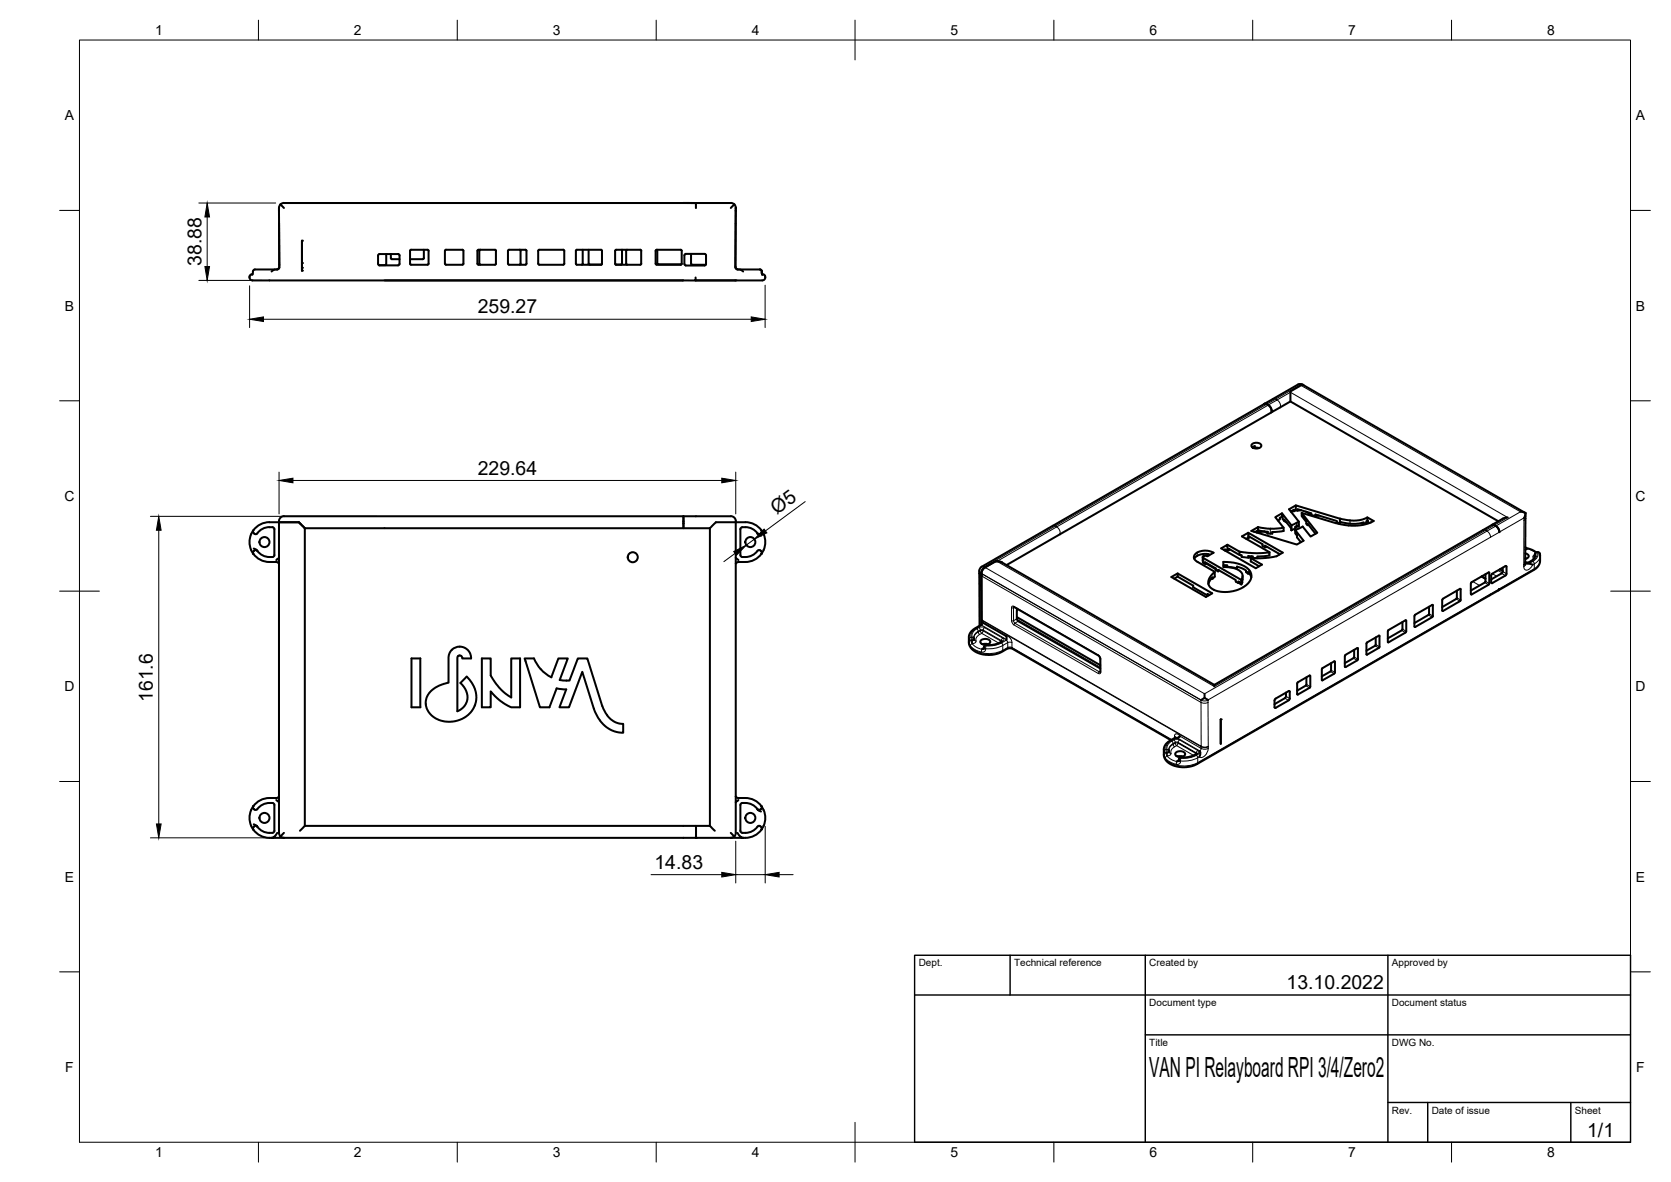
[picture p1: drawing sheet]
<svg xmlns="http://www.w3.org/2000/svg" width="420mm" height="297mm" viewBox="0 0 420 297" stroke-linecap="round" stroke-linejoin="round" font-family="sans-serif">
<!-- layer: Sichtbar -->
<g fill="none" stroke="#000" stroke-width=".51">
<path d="M70.1 53h.1M70.1 52.3v.7M70.1 53l.1 14.2-.3 .5-1 .1-.6 .4M70.2 56v10.7M70.5 51.4l-.4 .9M70.5 51.4l.9 .9M71.4 51h100.5M71.4 51l-.9 .4M171.9 51h3.1M175 51v1.3M175 51h8.7M183.8 51l.9 .4"/>
<path d="M184.6 51.4l-.9 .9M184.7 51.4l.3 .9M185 53l-.1 14.2 .3 .5 1 .1 .7 .4M185 53l-.1 14M185 52.3v.7M185 52.3h.1M185 53h.1M63.5 69a.79 .79 0 0 0-.7 1 .79 .79 0 0 0 1.1 .5h107.8M69.2 67.7h-4.7a.77 .77 0 0 0-.9 1l-.2 .3M70.2 67l-.2 .5-.5 .2M75.9 60.5v7.5M95.1 64.2v2.1"/>
<path d="M95.4 63.8h4.7M95.5 63.8l-.4 .4M96.8 70.5h74.9M97.1 63.8l-.1 2.7-1.8 .1M98.3 63.8v1.2l2.2 .1M100.1 63.8l.4 .4v2.1l-.2 .3-4.8 .1-.4-.4M103.1 63l.2-.2h4.2l.3 .2M103.1 63v3.3l.2 .2 4.4-.1 .1-3.4M103.1 65.1h3.2M106.6 62.8v2.1l-.3 .2M111.9 63l.1 3.4 4.3 .1 .2-.2v-3.3M111.9 63l.2-.2h4.2l.2 .2"/>
<path d="M120 63l.1 3.3 .2 .2 4.3-.1 .1-3.4M120.1 63l.2-.2h4.2l.2 .2M120.5 63v3.3M120.5 66.3l.3 .2M120.8 62.8l-.3 .2M127.7 63v3.3l.3 .2 4.3-.1 .1-3.4M127.7 63l.3-.2h4.1l.3 .2M130.7 62.8l.2 .2M130.9 63v3.3l-.2 .2M135.3 63v3.3l.3 .2 6.2-.1 .1-3.4M135.3 63l.3-.2h6l.3 .2M144.8 63l.1 3.4 6.4 .1"/>
<path d="M144.8 63l.2-.2h6.1l.3 .2M146.5 62.8v3.5l-.2 .2M148 62.8v3.4M148 66.2l.3 .3M151.4 63v3.3l-.3 .2M154.7 63v3.3M154.7 66.3l.2 .2M154.9 62.8h6.1l.2 .2M154.9 62.8l-.2 .2M156.4 62.8v3.4l-.2 .3M157.4 63l.1 3.3 .2 .2M157.7 62.8l-.2 .2"/>
<path d="M161.2 63v3.4l-6.4 .1M164.8 63v3.3M164.9 66.3l.2 .2M165.1 62.8h6.1l.2 .2M165.1 62.8l-.2 .2M165.3 62.8v3.4l.2 .2M165.5 66.4h5.9M171.4 63l-.1 3.4-6.2 .1M172.1 64l.3-.2 4.9 .1 .2 .3v2.3l-.4 .2h-4.8l-.2-.4zM173.8 63.8v2.6l3.7 .1M174.9 69.7v.8h-3.2M184.9 67l.3 .5 .5 .2"/>
<path d="M186 67.7h5.1l.2 .1 .3 .4M191.5 68.2l.2 .8M191.6 68.5l.1 .5M191.6 68.2l.1 .8M191.7 69a.8 .8 0 0 1 .7 1 .8 .8 0 0 1-1.1 .5h-16.4h10M327.1 96.8l-2.6 1.6v2.2M327.7 96.8l-.8-.3-.6 .2-8.4 4.8M327.7 96.8l55.8 32.1M327.7 96.8h-.6M314.7 111.7a1.54 1.54 0 0 1 2.5 .3 1.45 1.45 0 0 1-2.6 0zM314.9 112.4l.6-.3v.5M315.1 112.3l.4 .3"/>
<path d="M315.5 112.5l1.1 .1M317.8 101.5h.7M317.9 101.5l-71 40.9M317.9 101.5h.4l.6 .3M318.9 101.8l.5 .5 .3 1M318.9 101.8l.6 .6 .2 .9M319.7 103.6l-66.6 38.4M324.5 100.8l-4.8 2.8v-.3M324.5 100.9l52.2 30.1M63.7 139.2a5.7 5.7 0 0 0 5.8 2l.3 .1 .3 .4M63.7 133.3l-.3 .5a5.1 5.1 0 0 0-.2 4.6l.5 .8M63.8 137.8l.9 .6"/>
<path d="M64.7 138.4a3.6 3.6 0 0 0 4.2 1.3l.1-.2M64.7 138.4a.63 .63 0 0 0-.8 0 .63 .63 0 0 0-.2 .8M67.7 131.2h7.4M67.7 132.5l1.1 .1 .2 .4M67.7 132.5a4.7 4.7 0 0 0-3.3 1.7l-.4-.1a.59 .59 0 0 1-.3-.8M67.7 131.2l-1.9 .4-1.2 .7-.9 1M69 133v6.5M70.1 131.2h5M75.1 131.2l1.5 1.5M75.6 131.7h.1M76.6 132.7h101.9M76.6 132.7v74.8"/>
<path d="M96.7 132.7h.1M171.8 129.7l.1 1.8M171.8 132.7h.1M171.9 131.5l-.1 1.2M178.5 132.7v74.8M187.4 131.2h-7.4l-1.5 1.5M187.4 132.5l-1 .1-.2 .4v6.5l.2 .4 1 .1M187.4 132.5a4.7 4.7 0 0 1 3.4 1.7h.4a.56 .56 0 0 0 .3-.9l.5 1M187.4 131.2l2 .4 1.1 .7 1 1M190.4 134.1l.9 .5M191.5 139.2a.63 .63 0 0 0-.2-.8 .63 .63 0 0 0-.8 0l-1.4 1.2-1.7 .4M191.5 139.2l-1 .9-1.1 .7-2 .4"/>
<path d="M192 138.2l-.5 1M192 134.3l.4 1.6v1.2l-.4 1.1M300.2 140l.1 .5 .5 .5 4.6 2.7M302.4 140l.3 .3 9.4 5.4M302.6 139.8l.6-.1 .4 .1 1.5-.9-1.8-.5-1.2 .1-.9 .3a1.55 1.55 0 0 0-1 1.2M302.6 139.8l-.2 .2M303.9 139.6v-.3l-.1-.1-1.8 .1a2.68 2.68 0 0 0-1.7 1.1M307.9 138.3l.2-.3v.4M308.6 138.1v-1.2l-1.5 .9 8.6 5 1.6-.9-2.8-1.6M308.6 136.9l3.1 1.7M308.9 138.3l-.3-.2-.5 .3M308.9 138.3v-.4l2.8 1.6"/>
<path d="M309.1 138l-.2 .3M311.7 138.6l4.1 .4 3.4-.2v.8l-3.1 .2v.5l-.9-.1a1.49 1.49 0 0 0-1.5-.1l-1.5-.2v-.4h-.5zM313.9 135.1v-1.2l8.6 5-1.5 .9-1.1 .2-2.8 .3h-2.6v.8l2 1.3M313.9 133.9l-1.6 .9 6.9 4M314 135.2v-.4l3.5 2v.4l.6 .3h.5M314.1 134.9l-.1 .3-.6 .2M314.7 139.8v.2M315.6 133.7l.5-.3v.4M316.3 132.5l-1.7 .9 11.5 3.4 1.7-.9-2.1-2.7v.8l.4 .6v.4l1 1.3M316.3 133.7l-.3 .1M316.3 132.5v1.2M316.3 133.7h.3"/>
<path d="M316.3 132.5l3.1 .4M316.6 133.7v-.4l2.2 .3v.5M317.9 133.6l-1.3 .1M317.9 133.6l.9 .5M318.1 137.5v-.4l3.5 2v.3M318.8 134.1h.6M319.4 134.1h.5M322.3 129.8l-.5 .3v.4l-.5 .3M322.3 129l-1.6 1 2 2.6v.8M322.8 133.4l-2.9 .3v.4M322.8 132.6l-3.4 .3M322.9 130.9v-.4l1.8 2.3v.5"/>
<path d="M323.5 131.3l-1-.9-.2-1.4 2.4 3v1.3M325.4 128.5v-.4l-.8 .4M325.7 132.8l-1 .4M325.8 127l-1.7 1 2.5 3.1v1.2l-.7 .1-.2 .4M325.8 128.2v-1.2l11.1 3.4v.8M325.9 132.3v.1M326 131.4l-1.3 .6M326.2 128.3v-.4l3.5 1.1v.4M326.6 131.9l-.9 .5v.4M326.6 131.1l-.6 .3M327.2 128.2h-1.4l-1.2 .4M327.3 128.9l8.6 2.6"/>
<path d="M328.3 128.6l1.4 .8 1.1 .3 .8-.1M328.8 132v-.4l2 2.5M329.1 131.9l-.3 .1-.3-.4v-.4l-1.2-1.5v-.8l3.9 5-1.7 .9-1.9-2.5-1.9 .9M330.8 129.7v-.4l5.4 1.6v.4l.6 .3 .2-.4M330.8 129.3v.4M335.9 131.5l3.3 .6h2.1l2.4-.4 1.7-.8-1.6-.9v.8l.4 .7M336.9 131.2l-.1 .4M336.9 130.3l2.6 .5M336.9 131.1l2.6 .5M339.4 131.6h2.2l1.3-.3v.4M343.8 130.8l-.3 .2v.4l-.3 .2-.3 .1-.4-.3M343.8 130l-1.8 .7-2.6 .1"/>
<path d="M344.6 131.3h.1M375.1 132h.7M375.2 131.9l.6 .1M375.8 132l.3 .2M376.1 132.2l.5 .5 .4 1M377 133.7h.1M377.9 130.3l-72.6 41.8M379.1 130l-1.2 .3M382.3 128.6l1.3 .3M383.5 137.5l2 .8 .7 .5M383.5 139.1a.71 .71 0 0 1 .9 .7 .71 .71 0 0 1-.9 .7M383.6 128.9l-.1 13"/>
<path d="M383.6 128.9l-.4 1.3M383.9 138l-.4 .1M386 139.7l-.3 .6-.6 .6-.9 .5-.7-.2M386.4 138.8a.77 .77 0 0 1 .8 .9l-.1 2-1 1.2-9.3 5.4M386.4 138.8a.6 .6 0 0 0-.5 .7M70.1 140.2l-.6 .5M185 140.2l.7 .5M187.4 141.2l-1.9 .1-.5 .4M246.2 144.1h.1M246.8 144.7v11.9l-.2 .5-2.3 1.4-.6 1v2.4l.4 .9 .5 .5 1.8 1 2.4 .3 2.3-.4 2.3-1.2h1.1l39.9 23M246.8 144.1v.6M246.8 144.7v11.7l6.2 3.5v1"/>
<path d="M246.8 144.7h.1M246.9 142.4l-.5 .5-.2 .6 .1 13.8M247.7 142.6l-.7 .6-.2 .9M247.7 142.6l-.5 .5-.4 1M250.3 141.1l-2.6 1.5M250.3 141.1h.4M250.7 141l1.2 .3 53.4 30.8M250.7 141l1.2 .3M254.9 152.5l21.4 12.3 .3 .6v3.5M255.7 153.5v2M255.7 155.1l20.9 12.1M255.7 155.5l.3 .6 20.6 11.9"/>
<path d="M255.7 153v.5M296.1 144.1l-1.6 .9 8.7 5 1.6-.9-8.7-5v.8l3.9 2.3v.4l3.6 2h.4M296.1 144.9l-.8 .5M302.4 140l.1 1.4 .5 .3h.4l2.3 1.4M303 141.7v-.4l2.7 1.5v.5l.6 .3 .2-.3M303.4 141.5v.2M304.1 149.5l-.5-.3v.4M304.5 145.5l.4-.1 .5-.5v-1.2l-1.3 1.5-.3 1.4 .3 .7 .4 .5 1.8 .8 1.8 .2 2-.2 1.7-.6 1.3-.8 .9-.8 .5-.8 .2-1-.2-.8-.6-.8-.9-.7-2.7-.9-2.7-.2v1.3l2.6 .3 1 .3 .8 .6 .4 .9-.3 1.1v1.2M304.9 145.4v-.4l-.8 1.1-.3 .7M306.3 143.6v-.4l4.4 2.6v.4l1.4 .7 .3-.5v-1.7M307.6 142l1 .1v.4l2.4 .3v-.4l.7 .2 1.6 .8v.4l.5 .4 .3-.1M311.3 146.5v-.4l.8 .4"/>
<path d="M311.5 146.2v.3M313.8 144.2v-.5l.6 .7 .2 .7M313.9 140.2v-.5l1.1 .1v.4M349.1 158.3l4.4-2.4v2.9l-4.5 2.6v-2.8zM352.6 156.3v2l-3.6 2.1M355.6 154.8l.1 2.6 .1 .1M359.2 154.5l-3.6 2.1M359.3 152.5v1.7l-.1 .3M360.3 152.1v2.7M360.3 152.1l-.2-.1-4.3 2.5-.1 .3M360.3 154.8l-.2 .3-4.3 2.5M362.6 150.8l.1 2.6 .1 .1"/>
<path d="M362.7 150.8l.1-.3 4.4-2.5v2.9l-4.4 2.7M366.3 148.4v1.8M366.3 150.2l-.2 .3-3.5 2.1M369.8 146.6v2.7M369.9 149.3l.1 .1M372.5 144.9l1 .5M373.5 144.3v1.9l-3.7 2.2M374.3 143.9l-4.3 2.4-.1 .3M374.3 146.9l-4.3 2.5M374.3 143.8l.2 .1v2.7l-.2 .3M376.9 148h.1M376.9 148l-.1 .4-76.3 43.8-2.2 .6-1.9-.1-2.1-.6-1.2-1.1-.5-1.1v-1.8l.3-.7 .7-.9 1.9-1.2"/>
<path d="M377.1 143.1l.7 .4M377.8 142.7l-.1 1.3-2.8 1.6M378.8 142.4l-.3-.1-3.4 2-.1 2.2h.2l3.5-2 .1-2.1M383.5 141.6l1.9 .3M383.5 140.3l.3 .1M103.5 165.5h2.2v12.2h-2.2zM113.5 163.4a2.9 2.9 0 0 1 2.6-.9l.9 .4 .6 .5 .6 .9 .2 1.2h-2.2l-.2-.6-.3-.2-.5 .2-.2 .2v13.6l1.6-1.1 .9-1.6v-1.2l-.2-1.1-.6-1-.9-1.1 1.5-1.6 1.4 1.6 .7 1.5 .4 1.7-.2 1.7-.9 2.1-1.7 1.6-2 .9-2.4 .3-2.3-.5-1.8-1.1-1.1-1.6-.4-1.7 .4-1.6 1.2-1.5 1.8-1.1 2.4-.7v-6.5l.2-.9zM121.2 165.5h2.2v4.2l2.2 3.2 1.4 1.3 1.5 1.1v-9.8h2.3v12.2h-2.3l-.7-.3-2.2-1.4-2.2-2.3v4h-2.2zM140 173l2.4 .3-1.7 4.4h2.4l3.3-8.9 2.9 9.3a9.9 9.9 0 0 0 2.8 4.4l2.3 1.3 2.3 .3v-2.2l-1.3-.2-1.3-.5a6.8 6.8 0 0 1-2.7-3.8M140.7 170.9l2.1-5.4h-2.4l-1.8 4.7a9.2 9.2 0 0 1-4.3-4.7h-2.4l3.9 12.2h2.4l1.8-4.7M140.7 170.9l2.5 .1 2.1-5.5h2.4l3.7 11.9M244.9 160.2v.6"/>
<path d="M246.6 161a1.54 1.54 0 0 1 2.4 .3 1.45 1.45 0 0 1-2.5 0zM247.1 161.9h1.3M247.4 162.9l-.4 .1M247.4 162.7v.3M247.4 162.6v.1M247.4 162.5v.1M251.8 161.2h.1M251.9 161.1l-1.3 .7-1.2 .3h-1.7l-.2 .4M302.9 174.4v1M302.9 175.4l.9 .5M302.9 175.4l-.9 .5M305.3 172.1v.4"/>
<path d="M320.5 177.7l.3 .2M323.1 175.5l-2.6 1.5M323.3 174.1v.9l-.2 .4M324.3 175.5l-.1-1.9-3.6 2.1-.1 2M324.3 175.5l-.3 .5-3.3 1.9M326.2 171.8l.1-.3 3.1-1.7v2.9l-3.2 1.9v-2.8M328.5 170.2l-.1 2-2.2 1.4M334.7 166.7l-.1 1.9-2.2 1.4M335.7 166.3l-.2-.1-3 1.7-.1 .3M335.7 166.3l-.1 2.8-3.2 1.9v-2.8M338.1 164.9v2.6M340.5 165.1l-.2 .3-2.2 1.3"/>
<path d="M340.5 163.3v1.8M341.4 163v2.8l-3.1 1.8-.1-.1M341.5 163l-.2-.1-3 1.7-.1 .3M343.7 161.4l3.1-1.7v3l-3.1 1.8M343.8 161.4l-.2 .3v2.7l.2 .1M345.7 162.3l-2.1 1.2M345.9 160.2v1.8l-.2 .3M293.9 188.4v.2M293.9 188.6v.4M295.6 189.2a1.54 1.54 0 0 1 2.4 .3 1.45 1.45 0 0 1-2.5 0zM296.1 190.1h1.3M296.4 191.1l-.4 .1"/>
<path d="M296.4 191v.2M296.7 185l-.5 .4h-.5M297 190.3l-.4 .2-.2 .4M300.8 189.4h.1M301 189.3l-1.9 .9-2.1 .1M301.7 188.7l.1 .7-.3 .8M306.9 180.8v6.1M63.7 202.6l-.3 .5a4.9 4.9 0 0 0-.2 4.6l.4 .6a4.3 4.3 0 0 0 4.1 2.3h.6M63.8 207.1l.9 .6M64.7 207.7l.8 .9 1.1 .5 1.9 .2M64.7 207.7a.63 .63 0 0 0-.8 0 .63 .63 0 0 0-.2 .8M69 202.3v6.5"/>
<path d="M69 202.3l-.1-.3a3.8 3.8 0 0 0-4.4 1.5l-.5-.1a.56 .56 0 0 1-.3-.8M69 208.8l-.2 .4-.3 .1M69.5 201l.6 .6M69.7 209.3l-.8 1-.6 .3h3.1M70.1 200.1l-.6 .4a5.9 5.9 0 0 0-5.8 2.1M70.5 210.2l-.4-.9v-78.3a1.23 1.23 0 0 1 1.3-1.3h112.4a1.23 1.23 0 0 1 1.2 1.3v78.3l-.4 .9M70.5 210.2l.9 .4M71.4 209.3l-.9 .9M71.4 210.6h112.3M76.6 207.5l-1.2 1.3M76.6 207.5h101.9M175 207.5v1.3"/>
<path d="M175 207.5h.1M175 209.3v1.3M175 208.8v.5M178.5 207.5l1.2 1.3M183.7 209.3l.9 .9M184.6 210.2l-.8 .4M185 200.1l.5 .4h1.9M185.4 209.3l.8 1 .7 .3h-3.2M185.7 201l-.7 .6M186.2 208.8v.2l.5 .3M186.6 209.3h.8M186.9 210.6h.5"/>
<path d="M187.4 201.8l-1 .1-.2 .4v6.5M187.4 201.8l1.7 .4 1.4 1.1M187.4 200.5l2 .4 1.1 .7 1 1M190.4 203.4l.9 .5M190.5 203.3l.3 .2 .4-.1M191.5 202.6l.5 1M191.5 208.5a.64 .64 0 0 0-.2-.8 .64 .64 0 0 0-.8 0 3.7 3.7 0 0 1-3.1 1.6M191.5 202.6a.58 .58 0 0 1-.3 .9M191.5 208.5l-1 1-1.1 .6-2 .5M192 207.5l-.5 1M192 203.6l.4 1.7v1.1l-.4 1.1"/>
<circle cx="66.5" cy="136.2" r="1.26"/>
<circle cx="188.7" cy="136.2" r="1.26"/>
<circle cx="159.1" cy="140" r="1.26"/>
<circle cx="66.5" cy="205.5" r="1.26"/>
<circle cx="188.7" cy="205.5" r="1.26"/>
</g>
<g fill="#000">
<circle cx="75.9" cy="65.2" r=".25"/>
<circle cx="75.9" cy="68" r=".25"/>
<circle cx="75.9" cy="60.5" r=".25"/>
<circle cx="75.9" cy="67.3" r=".25"/>
<circle cx="75.9" cy="66.1" r=".25"/>
<circle cx="184.9" cy="70.5" r=".25"/>
<circle cx="319.7" cy="103.3" r=".25"/>
<circle cx="313" cy="135.2" r=".25"/>
<circle cx="306.9" cy="180.8" r=".25"/>
<circle cx="306.9" cy="186.9" r=".25"/>
<circle cx="175" cy="210.6" r=".25"/>
</g>
<!-- layer: Sichtbar schmal -->
<g fill="none" stroke="#000" stroke-width=".25">
<path d="M326.3 96.7h.6M326.9 96.7l55.4 31.9-8.4 4.9M326.9 96.7l-6.2 3.6M327.6 96.7h-.7M320.1 100.2l.7 .1M321.1 100.5l3.4-1.9 54.6 31.5-3.3 1.9M321.1 100.5l.7 .8 .1 1.1M264.7 132.1l.6 .1-17.8 10.3 55.4 31.9 71-40.9M265.3 132.2l55.4-31.9 .4 .2-55.4 31.9zM265.7 132.4l-15 8.7 54.6 31.4 68.2-39.3h-.6M265.7 132.4a1.71 1.71 0 0 1 .8 1.9M300.2 140h.1"/>
<path d="M301 138.9v.8M319.4 132.9v1.2M326 131.4v.8M339.4 130.8v.8M343.8 130.9l.2 .1M372.9 133.2h.1M373.9 133.5l.5 .5 .4 1M374.8 135l-71.1 40.9 .1 11.6M375.8 132l-2.3 1.3 .4 .2M377 133.7l-2.2 1.3M383.2 130.2v.6M383.2 130.8l-.1 11.6"/>
<path d="M383.2 130.2l-6.2 3.5M383.5 137.8l.4 .2v-.1M383.5 137.6l.4 .3M383.6 129.7l-.4 .5M383.6 130.3l-.4 .5M383.6 130.3h.1M383.9 137.9l1.5 .5 .7 .5M384 137.8l-.1 .1M385.5 140l-.1 .7M385.9 139.5l-.4 .5M385.9 139.4l-.4 .3v.3M386 139.3h.1"/>
<path d="M386 139.5h.1M386 139.3v.2M386 139.3v.4M386 139.5v.2M386.4 138.8h.1M386.4 138.8l-.4 .5M386.4 138.8a1.92 1.92 0 0 1-1.1 2.2M386.7 138.8h.1M386.7 138.8l-.3 .1M386.7 138.8l.5 .3M386.7 138.8a2.04 2.04 0 0 1-1.3 2.3l.4 .6M387.3 139.7a2.42 2.42 0 0 1-1.5 2"/>
<path d="M245.2 157.9h.2M245.4 157.9l-.4 .3a1.88 1.88 0 0 0-.8 1.9M245.6 158l.4 .6M245.6 158l-.4 .3a1.78 1.78 0 0 0-.8 1.8l.5 .3M246 158.6l-1 .9-.1 .7M246 158.8l-.9 .8-.2 .6M246 158.6v.2M246 158.8l.3 .6M246.1 157.7l-.5 .3M246.2 144.1l.4 .5zM246.3 146.7l.1 .4 .4 .1M246.3 146.7h.1"/>
<path d="M246.5 158.3v.2M246.5 158.3l-.5 .3M246.5 158.5l-.5 .3M246.5 158.3h.7M246.5 158.5h.7M246.5 158.5l.4 .6M246.6 157.1h.2M246.6 144.6h.1M246.6 144.6l.2 .1-.2-.1v2.5l-.3-.5M246.8 144.7l55.2 31.8v11l-55.2-31.7M246.8 144.2l55.2 31.7zM246.8 147.3l-.2-.1 .1 9.8"/>
<path d="M246.8 144.1l-.2-.1v.6M246.8 155.9l55.2 31.8v-.2l1.1 .2 .7-.2M246.8 157.1l6.2 3.6M246.8 157.1l-1.4 .8M246.8 159.2l-.5 .3a1.53 1.53 0 0 0-.9 1.6M246.8 159.2l4.3 2.4M246.9 142.4l.6 .1-.7 .8-.2 .7-.4-.5M247.2 156.5l-.4 .6M247.2 158.5l4.6 2.7v-.2M247.2 158.3v.2M247.2 158.3l4.6 2.7M247.2 158.5l-.3 .6"/>
<path d="M247.5 157.7l4.6 2.7M247.6 157.7l-.4 .6M247.6 157.7l-.7-.2-.8 .2 .4 .6M253 159.9l.7 .2 .6 .6 .1 2M254.3 152.7l.1 3.3h.5M254.4 156l.1 .6 .5 .4M254.8 152.7v3.3M254.8 152.7h-.5M254.8 156l.4 .6-.3 .4M254.9 152.4l21.3 12.2 .4 .4 .2 .6M254.9 152.5l-.1 .2M254.9 152.4l-.4-.1-.2 .4"/>
<path d="M254.9 152.4l.1 .1M255 157l21.2 12.3M255.1 152.6l-.3 .1M255.7 155.5l-.9 .5M255.7 155.6l20.9 12.1M256 156.1l-.8 .5 21.2 12.2M302.7 140.3v1.2M314.2 143.3v.9M346.7 159.8l.2 .1M352.4 158.4l1 .6M352.6 158.1l1 .6M353.4 155.9l.2 .1"/>
<path d="M355.6 157.5l.2 .1M359.2 154.5l.9 .6M359.3 154.2l1 .6M360.1 152l.2 .1M362.6 153.4l.2 .2M366.1 150.5l1 .6M366.3 150.2l1 .6M367.1 148l.2 .1M369.8 149.3l.2 .1M370.3 146.1l1.7 1M373.3 146.4l1 .5M373.5 146.1l1 .5"/>
<path d="M374.3 143.9l.2 .1M374.7 149.3l-73.5 42.4M374.7 149.3l-.1 .3M374.9 146.4l.3 .1M375.2 144.2l1.1 .6M376.6 143.3l1.1 .7M376.9 148l-2.2 1.3M377.6 144.1l.9 .5M377.8 143.6l1 .6M378.5 142.3l.3 .1M383.5 141.9l-.4 .5M383.5 141.3l-.4 .5"/>
<path d="M383.5 141.5l-.4 .5M383.5 141.5h.1M383.5 141.2l.1 .1M384.7 141.3l-1.2 .1M385 141h.3l-.8 .3M385.4 141.1l-1 .6M385.8 141.7l-.4 .2-.8 1a.81 .81 0 0 1-.9 .4 .81 .81 0 0 1-.6-.9M385.8 142.9l-8.9 5.1M385.8 141.7v1.2M385.8 142.9l-.2 .3M387.3 140.9a2.42 2.42 0 0 1-1.5 2M243.6 160.2l.1 .4"/>
<path d="M243.6 161.4a3.8 3.8 0 0 0 3.8 2.8l2.9-.1 1.9-.7M243.7 160.8l.3 1.5M243.7 160.6v.2M243.7 160.6l.5 .3M243.7 160.8l.5 .2M244.2 160.2a.46 .46 0 0 1 .3 .6M244.2 160.2v.7M244.2 160.1l-.5 .5M244.2 161.1l.2 .6M244.2 160.9v.2M244.2 160.9h.3M244.4 161.7h.1"/>
<path d="M244.4 161.7l1 .9 1.5 .6-.2 .6M244.4 161.8l-.4 .5M244.5 160.9v.1M244.5 161l-.3 .1M244.5 161v.7M244.9 160.5l-.4 .3M244.9 160.8l-.4 .2M244.9 160.8l.5 .3M245.4 161.1l-.2 .4-.7 .2M247.4 163l-.5 .2 .5-.3 .4 .3M247.9 162.3l-.1 .7-.4-.3M247.9 162.3l-.5 .3"/>
<path d="M247.9 162.2v.1M247.9 162.2l-.4 .3M248 162.1l-.1 .1M251.4 161.4l.2 .1M251.6 161.5l-1.7 .6-2 .1M251.8 161.6l1.2-.7 .3 .3 .1 .3-1.3 .7M251.8 161l.1 .1M251.9 161.2h.2M252.1 161.2l-.5 .3M252.1 162.2v1.2M252.1 160.4l-.3 .6M252.1 163.4l-.1 .4"/>
<path d="M252.2 162.2l-1.7 .6-2.7 .2-.2 .7-.7 .2a4.9 4.9 0 0 1-2.9-1.6M252.2 162.2l-.4-.6-2.1 .7h-1.8M252.2 160.3l.3 .5-.3 .4M253.4 162.7l.5-.1 .6 .1M253.4 162.7l-.2 .4M254.4 162.7l40.2 23.2M254.5 162.7l.1 .4M254.5 161.5l-.6-.1-.5 .1v1.2l-1.3 .7M276.2 164.6v.2M276.4 168.8l-.2 .4M276.4 168.8h.3M276.6 165.5l.2 .1"/>
<path d="M276.7 168.7l-.3 .1M276.7 168.8l.1 .1M276.8 165.7v3.2M276.8 168.9l-.2 .4-.4-.1M303.8 175.9l-.7 .2-1.1-.2v.6l1.1 .2 .7-.2M320.5 177.7l.2 .2M323.1 175.5l.9 .5M323.3 175l1 .5M324 173.7l.3 .1M326.2 174.4l.1 .1M328.3 172.3l1 .6M328.5 172l1 .6"/>
<path d="M329.3 169.8l.2 .1M332.4 170.9l.1 .1M334.5 168.7l1 .6M334.7 168.4l1 .6M335.5 166.2l.2 .1M338.1 167.5l.2 .1M340.3 165.4l1 .6M340.5 165.1l.9 .6M341.3 162.9l.1 .1M343.6 164.4l.1 .1M345.7 162.3l1 .5M345.9 162l1 .5"/>
<path d="M349 161.3l.1 .1M292.6 189.6a3.8 3.8 0 0 0 3.8 2.8l2.9-.1 1.9-.6M292.6 188.4l.1 .4M292.7 189l.3 1.5M292.7 188.8v.2M292.7 189l.5 .3M293 190.5l1.1 .9 1.7 .7M293.2 188.4v.7l-.5-.3M293.2 188.4l-.5 .4M293.2 189.1h.3v.2h-.3zM293.2 189.3l.1 .4 .2 .3-.5 .5M293.5 190l1 .8 1.4 .6"/>
<path d="M293.9 188.6l-.5-.2 .1 .6 .4-.2M293.9 189l.5 .3M294.2 186.1h.2M294.5 186.1l-.5 .4a1.88 1.88 0 0 0-.8 1.9M294.6 186.2l.4 .6-.9 .9-.2 .7M294.6 186.2l-.4 .3a1.77 1.77 0 0 0-.8 1.9h-.2M295 187.1l.3 .6a1.72 1.72 0 0 0-.9 1.9l-.9 .4v-.7l.4-.3M295 187.1l-.9 .8-.2 .6M295.1 185.9l.8-.1 .7 .1M295.1 185.9l-.5 .4M295.2 185.9l.3 .7M295.3 185.5l.1-.8 .6-.3 6 3.7v-.4"/>
<path d="M295.3 187.7l.5-.3 4.3 2.4M295.3 185l.2 .3M295.4 185.4h.3l-1.3 .7M295.5 186.5h.7M295.5 186.5v.3l-.5 .3M295.5 186.5l-.5 .4v.2M295.9 191.4l-.1 .7M296 185.4l5.7 3.3 .3-.6 .7 .2 1.1-.2M296.2 186.5l4.6 2.7v.2l-4.6-2.6M296.2 186.5v.3M296.4 191.2l-.2 .2h-.3M296.4 191.1l-.5 .3"/>
<path d="M296.4 191.1l.4 .3M296.4 190.9l.4 .3M296.6 185.9l4.6 2.7M296.6 185.9l-.4 .7M296.8 191.4l-.3 .6-.8 .1M296.8 191.2v.2M296.9 190.5l-.1 .7M296.9 190.5l-.5 .3M296.9 190.4v.1M297 190.4l-.5 .3M297 190.3v.1M300.4 189.7h.2"/>
<path d="M300.6 189.7l-1.7 .6-1.9 .1M300.8 189.2l.1 .1M300.8 189.8l.4 .6M300.9 189.4h.3M301.2 189.4l-.6 .3M301.2 190.4v1.3M301.2 188.6l.3 .4-.3 .4M301.2 188.6l-.4 .6M301.2 191.6l-.2 .4M301.2 190.4l-1.7 .7-2.7 .1M301.5 190.2l-.3 .2M301.8 189.2a7.1 7.1 0 0 1-4.9 1.3"/>
<path d="M302 187.7l1.1 .2 .7-.2M303.8 188.1a2.28 2.28 0 0 1-2 2.3l-.2-.2M303.8 187.5v.6"/>
<circle cx="295.9" cy="187" r=".41"/>
</g>
<!-- layer: Border -->
<g fill="none" stroke="#000" stroke-width=".25">
<path d="M20 10.1h390v276.9h-390zM65 5.1v5M115 5.1v5M165 5.1v5M215 5.1v10M265 5.1v5M315 5.1v5M365 5.1v5M15 52.9h5M410 52.9h5M15 100.7h5M410 100.7h5"/>
<path d="M15 148.6h10M405 148.6h10M15 196.4h5M410 196.4h5M15 244.2h5M410 244.2h5M65 287v5M115 287v5M165 287v5M215 282.1v9.9M265 287v5M315 287v5"/>
<path d="M365 287v5"/>
</g>
<!-- layer: TitleBlock -->
<path d="M230 240.1h180v46.9h-180zM230 250h180M254 240.1v9.9M288 240.1v46.9M349 240.1v46.9M288 260.1h122M349 277.1h61M359 277.1v9.9M395 277.1v9.9" fill="none" stroke="#000" stroke-width=".36"/>
<!-- layer: Dimensions -->
<g fill="none" stroke="#000" stroke-width=".25">
<path d="M50 51h19.3M52.1 54.5v12.5M50 70.5h15.7M62.8 71.8v10.5M192.4 71.7v10.6M66.3 80.2h122.6M70.2 118.6v10.5M185 118.6v10.5M37.8 129.8h56.8M39.9 133.3v73.8M73.7 120.7h107.8M184.8 139.1l-2.8 2"/>
<path d="M189.7 135.5l-2.1 1.5M202.5 126.1l-10 7.3M37.8 210.6h31.5M163.7 219.8h17.8M185 211.4v10.5M185 219.8h7.4M192.4 207.7v14.2M195.9 219.8h3.5"/>
</g>
<path d="M52.1 51l.6 3.5h-1.2zM51.5 67h1.2l-.6 3.5zM62.8 80.2l3.5-.6v1.2zM188.9 79.6l3.5 .6-3.5 .6zM39.9 129.8l.6 3.5h-1.2zM70.2 120.7l3.5-.5v1.1zM181.5 120.2l3.5 .5-3.5 .6zM184.5 138.6l3.1-1.6-2.4 2.5zM192.1 133l.7 .9-3.1 1.6zM39.3 207.1h1.2l-.6 3.5zM181.5 219.2l3.5 .6-3.5 .6zM192.4 219.8l3.5-.6v1.2z" fill="#000" stroke="#000" stroke-width=".25"/>
<text font-size="7" x="289" y="270.6">VAN PI Relayboard RPI 3/4/Zero2</text>
<g font-size="4.9">
<text x="50.6" y="66.9" transform="rotate(-90 50.6 66.9)">38.88</text>
<text x="120.1" y="78.8">259.27</text>
<text x="120.1" y="119.3">229.64</text>
<text x="195.3" y="129.4" transform="rotate(-36 195.3 129.4)">Ø5</text>
<text x="38.5" y="176.4" transform="rotate(-90 38.5 176.4)">161.6</text>
<text x="164.6" y="218.3">14.83</text>
<text x="323.5" y="248.5">13.10.2022</text>
<text x="399.1" y="285.7">1/1</text>
</g>
<g font-size="3.5">
<text x="39" y="8.8">1</text>
<text x="89" y="8.8">2</text>
<text x="139" y="8.8">3</text>
<text x="189" y="8.8">4</text>
<text x="239" y="8.8">5</text>
<text x="289" y="8.8">6</text>
<text x="339" y="8.8">7</text>
<text x="389" y="8.8">8</text>
<text x="16.3" y="30.2">A</text>
<text x="411.3" y="30.2">A</text>
<text x="16.3" y="78">B</text>
<text x="411.3" y="78">B</text>
<text x="16.2" y="125.9">C</text>
<text x="411.2" y="125.9">C</text>
<text x="16.2" y="173.7">D</text>
<text x="411.2" y="173.7">D</text>
<text x="16.3" y="221.6">E</text>
<text x="411.3" y="221.6">E</text>
<text x="16.4" y="269.4">F</text>
<text x="411.4" y="269.4">F</text>
<text x="39" y="290.8">1</text>
<text x="89" y="290.8">2</text>
<text x="139" y="290.8">3</text>
<text x="189" y="290.8">4</text>
<text x="239" y="290.8">5</text>
<text x="289" y="290.8">6</text>
<text x="339" y="290.8">7</text>
<text x="389" y="290.8">8</text>
</g>
<g font-size="2.5">
<text x="231" y="242.9">Dept.</text>
<text x="255" y="242.9">Technical reference</text>
<text x="289" y="242.9">Created by</text>
<text x="350" y="242.9">Approved by</text>
<text x="289" y="252.8">Document type</text>
<text x="350" y="252.8">Document status</text>
<text x="289" y="262.9">Title</text>
<text x="350" y="262.9">DWG No.</text>
<text x="350" y="279.9">Rev.</text>
<text x="360" y="279.9">Date of issue</text>
<text x="396" y="279.9">Sheet</text>
</g>
</svg>
